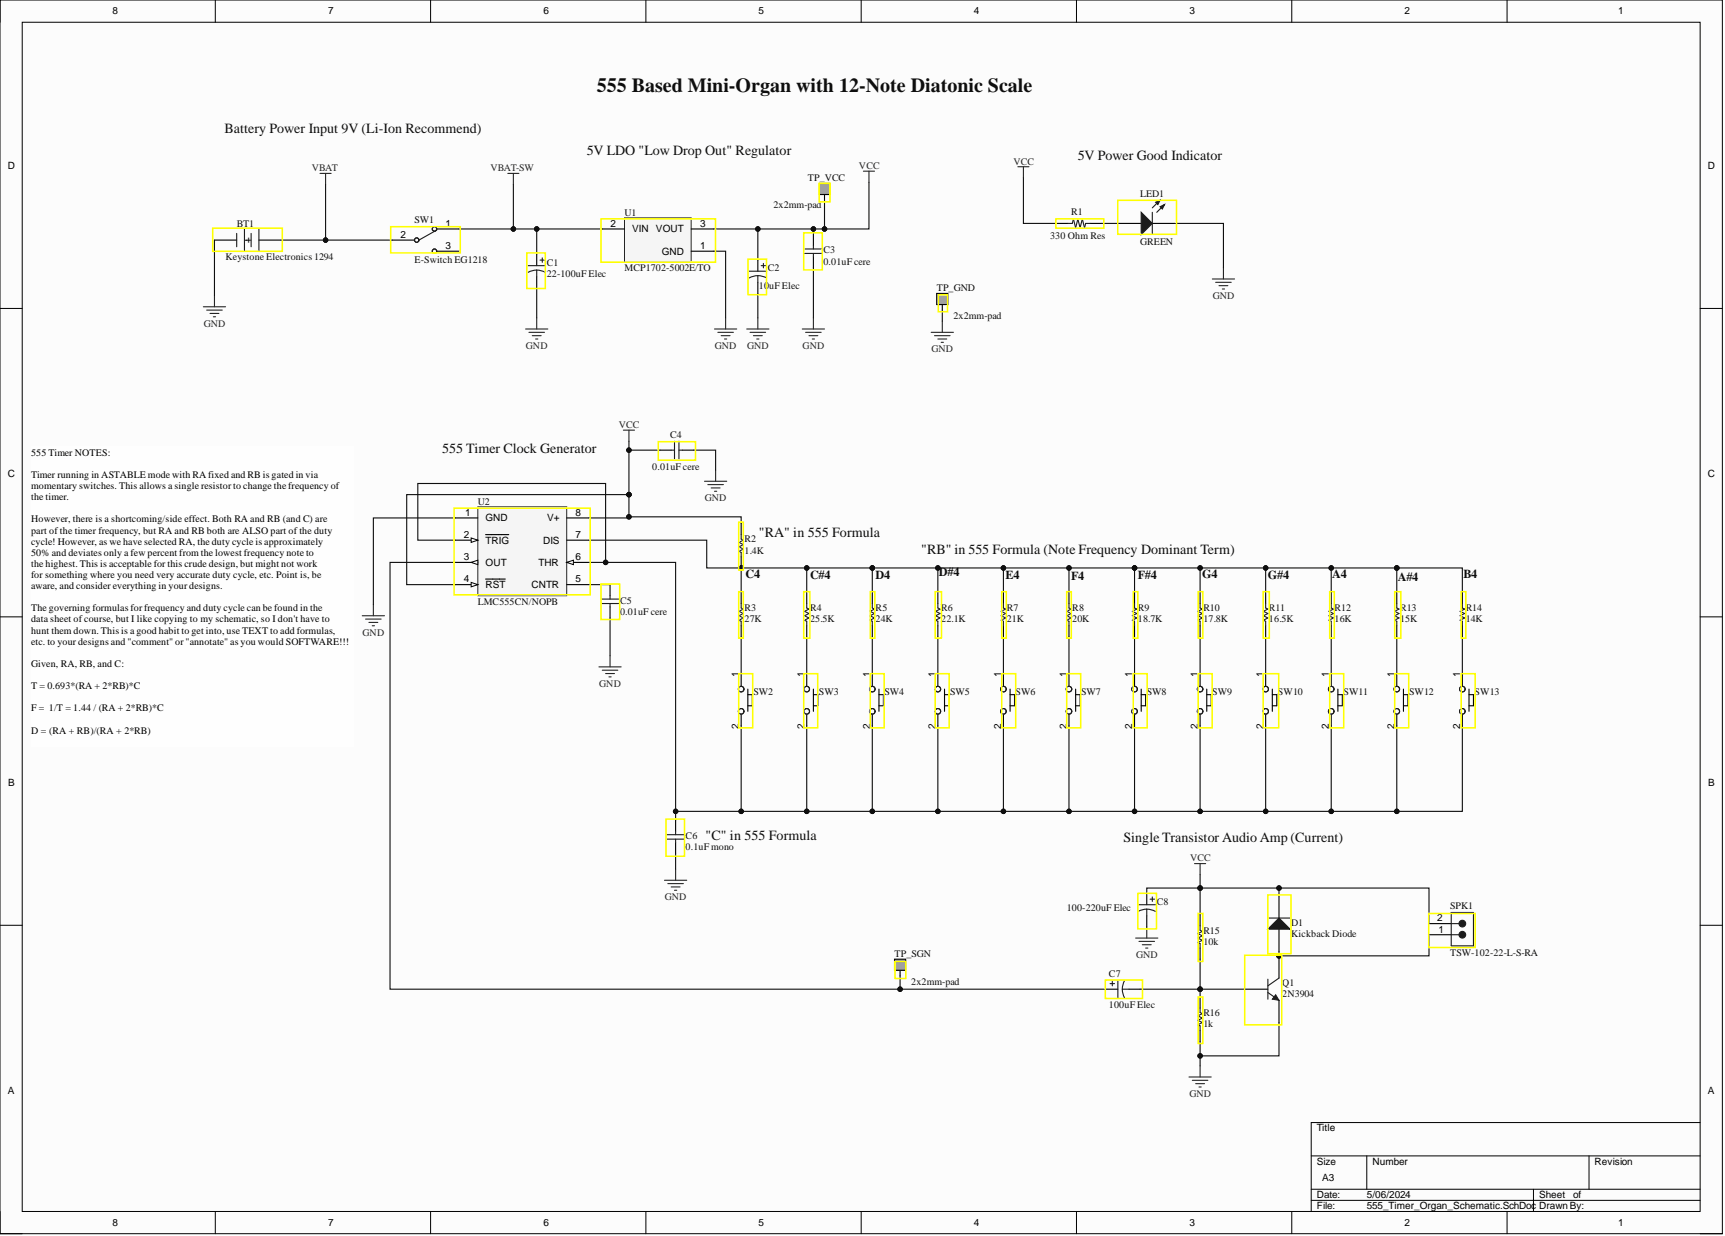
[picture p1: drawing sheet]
<svg xmlns="http://www.w3.org/2000/svg" width="393mm" height="282mm" viewBox="0 0 393 282" stroke-linecap="round" stroke-linejoin="round" font-family="sans-serif">
<path d="M0 0h392.7v281.3h-392.7z" fill-rule="evenodd" fill="#fcfcfc"/>
<path d="M0 0h392.7v281.3h-392.7z" fill="none" stroke="#000" stroke-width=".23"/>
<path d="M5.1 5.1h382.6v271.2h-382.6z" fill-rule="evenodd" fill="#fcfcfc"/>
<g fill="none" stroke="#000" stroke-width=".23">
<path d="M0 0v5.1M5.1 5.1h382.6v271.2h-382.6zM49.1 0v5.1M98.2 0v5.1M147.3 0v5.1M196.4 0v5.1M245.5 0v5.1M294.6 0v5.1M343.7 0v5.1M0 70.3h5.1M387.7 70.3h5M0 140.7h5.1"/>
<path d="M387.7 140.7h5M0 211h5.1M387.7 211h5M387.7 256h-88.7v20.3M0 276.3v5h5.1M49.1 276.3v5M98.2 276.3v5M147.3 276.3v5M196.4 276.3v5M245.5 276.3v5M294.6 276.3v5M299 263.6h88.7"/>
<path d="M299 271.2h88.7M299 273.7h88.7M311.7 263.6v7.6M343.7 276.3v5M349.7 271.2v5.1M362.3 263.6v7.6M387.7 281.3h5"/>
</g>
<g fill="none" stroke="#262626" stroke-width=".25">
<path d="M73 39.5h2.5M74.2 39.5v2.6M115.8 39.5h2.5M117.1 39.5v2.6M46.4 70h5M47.1 70.7h3.6M47.9 71.5h2M48.6 72.2h.6M48.9 67.4v2.6M119.9 75h5M120.6 75.8h3.6M121.4 76.6h2"/>
<path d="M122.1 77.3h.5M122.4 72.5v2.5"/>
</g>
<path d="M48.9 54.8h5.1M59 54.8h5.1M89.4 54.8h5.1M99.6 52.2h5M99.6 57.3h5" fill="none" stroke="#000" stroke-width=".25"/>
<g fill="none" stroke="#1c1c1c" stroke-width=".25">
<path d="M54 53.2v3.1M55.7 52.2v5.1M57.3 53.2v3.1M59 52.2v5.1M99.6 52.5l-4.1 2.3"/>
<circle cx="95" cy="54.8" r=".51"/>
<circle cx="99.1" cy="52.2" r=".51"/>
<circle cx="99.1" cy="57.3" r=".51"/>
</g>
<path d="M7.1 101.9h73.5v68.4h-73.5z" fill-rule="evenodd" fill="#fefefe"/>
<path d="M7.1 101.9h73.5v68.4h-73.5z" fill="none" stroke="#fefefe" stroke-width=".23"/>
<path d="M142.4 49.7h15.2v10.1h-15.2z" fill-rule="evenodd" fill="#f5f5f5"/>
<path d="M142.4 49.7h15.2v10.1h-15.2z" fill="none" stroke="#262626" stroke-width=".23"/>
<path d="M137.3 52.2h5.1M157.6 57.3h5.1M157.6 52.2h5.1M172.8 59.3v2.5M185.5 53.5v2.5M185.5 58.6v2.5M255.2 51h5M262.8 51h5M172.8 64.4v2.5" fill="none" stroke="#000" stroke-width=".25"/>
<g fill="none" stroke="#262626" stroke-width=".25">
<path d="M196.9 39h2.5M198.1 39v2.6M232.1 38h2.5M233.4 38v2.6M162.9 75h5.1M163.7 75.8h3.5M164.4 76.6h2.1M165.2 77.3h.5M165.5 72.5v2.5M170.3 75h5M171 75.8h3.6M171.8 76.6h2"/>
<path d="M172.6 77.3h.5M172.8 72.5v2.5M182.9 75h5.1M183.7 75.8h3.6M184.5 76.6h2M185.2 77.3h.5M185.5 72.5v2.5"/>
</g>
<path d="M183.5 56.8h4M183.5 57.8h4M185.5 56v.8M185.5 57.8v.8M170.8 61.8h4M172.8 62.9h.8l1.2 .5M172.8 62.9h-.8l-1.2 .5M172.8 62.9v1.5M173.6 60.6h1M174.1 60.1v1" fill="none" stroke="#1c1c1c" stroke-width=".25"/>
<path d="M260.2 48.4l2.6 2.6-2.6 2.5z" fill="#1c1c1c"/>
<path d="M260.2 48.4l2.6 2.6-2.6 2.5zM264.5 45.6l-1.7 1.8M265.5 46.6l-1.7 1.8" fill="none" stroke="#1c1c1c" stroke-width=".25"/>
<path d="M264.5 47.1l1-.5-.5 1.1z" fill="#1c1c1c"/>
<path d="M264.5 47.1l1-.5-.5 1.1z" fill="none" stroke="#1c1c1c" stroke-width=".25"/>
<path d="M263.5 46.1l1-.5-.5 1z" fill="#1c1c1c"/>
<path d="M243.5 51h1l.3-1.1 .5 2.1 .5-2.1 .5 2.1 .5-2.1 .5 2.1 .3-1h1M262.8 48.4v5.1M263.5 46.1l1-.5-.5 1z" fill="none" stroke="#1c1c1c" stroke-width=".25"/>
<path d="M241 51h2.5M248.6 51h2.5M214.9 68.2v2.5" fill="none" stroke="#000" stroke-width=".25"/>
<path d="M276.4 63.6h5.1M277.2 64.4h3.6M278 65.1h2M278.7 65.9h.5M279 61.1v2.5" fill="none" stroke="#262626" stroke-width=".25"/>
<path d="M213.6 66.9h2.5v2.6h-2.5z" fill-rule="evenodd" fill="#a0a0a0"/>
<path d="M188 43.1v2.5M213.6 66.9h2.5v2.6h-2.5z" fill="none" stroke="#000" stroke-width=".25"/>
<path d="M212.3 75.8h5.1M213.1 76.6h3.5M213.9 77.3h2M214.6 78.1h.5M214.9 73.3v2.5" fill="none" stroke="#262626" stroke-width=".25"/>
<path d="M186.7 41.8h2.6v2.6h-2.6z" fill-rule="evenodd" fill="#a0a0a0"/>
<path d="M186.7 41.8h2.6v2.6h-2.6z" fill="none" stroke="#000" stroke-width=".25"/>
<path d="M109 115.6h20.2v20.3h-20.2z" fill-rule="evenodd" fill="#f5f5f5"/>
<path d="M109 115.6h20.2v20.3h-20.2z" fill="none" stroke="#262626" stroke-width=".23"/>
<path d="M103.9 123.2h5.1" fill="none" stroke="#000" stroke-width=".25"/>
<path d="M107.4 122.7l1.6 .5-1.6 .5z" fill="#fbfbfb"/>
<path d="M107.4 122.7l1.6 .5-1.6 .5z" fill="none" stroke="#000" stroke-width=".23"/>
<path d="M103.9 128.3h5.1M110.7 121.9h5.3" fill="none" stroke="#000" stroke-width=".25"/>
<path d="M107.4 128.3l1.6-.6v1.1z" fill="#fbfbfb"/>
<path d="M107.4 128.3l1.6-.6v1.1z" fill="none" stroke="#000" stroke-width=".23"/>
<path d="M103.9 133.3h5.1" fill="none" stroke="#000" stroke-width=".25"/>
<path d="M107.4 132.8l1.6 .5-1.6 .5z" fill="#fbfbfb"/>
<path d="M107.4 132.8l1.6 .5-1.6 .5z" fill="none" stroke="#000" stroke-width=".23"/>
<path d="M110.7 132.1h4.5M129.2 133.3h5.1M129.2 128.3h5.1" fill="none" stroke="#000" stroke-width=".25"/>
<path d="M129.2 128.3l1.5-.6v1.1z" fill="#fbfbfb"/>
<path d="M129.2 128.3l1.5-.6v1.1z" fill="none" stroke="#000" stroke-width=".23"/>
<g fill="none" stroke="#000" stroke-width=".25">
<path d="M103.9 118.1h5.1M129.2 118.1h5.1M150.5 102.7h2.5M155.6 102.7h2.5M169 119.4v2.5M129.2 123.2h5.1M139.1 133.3v2.6M139.1 138.4v2.5M169 135.1v2.5M184 135.1v2.5M198.9 135.1v2.5M213.9 135.1v2.5"/>
<path d="M228.8 135.1v2.5M243.8 135.1v2.5M258.7 135.1v2.5M273.7 135.1v2.5M288.6 135.1v2.5M303.6 135.1v2.5M318.5 135.1v2.5M333.5 135.1v2.5M169 142.7v2.5M184 142.7v2.5M198.9 142.7v2.5M213.9 142.7v2.5"/>
<path d="M228.8 142.7v2.5M243.8 142.7v2.5M258.7 142.7v2.5M273.7 142.7v2.5M288.6 142.7v2.5M303.6 142.7v2.5M318.5 142.7v2.5M333.5 142.7v2.5M154.1 187.1v2.5M154.1 192.1v2.6M205.2 220v2.5"/>
</g>
<g fill="none" stroke="#262626" stroke-width=".25">
<path d="M142.1 98.1h2.6M143.4 98.1v2.5M160.6 109.8h5.1M161.4 110.5h3.6M162.2 111.3h2M162.9 112h.5M163.2 107.2v2.6M85.1 137.9v2.5M82.6 140.4h5.1M83.4 141.2h3.5M84.1 141.9h2.1M84.9 142.7h.5"/>
<path d="M136.6 152.1h5M137.3 152.8h3.6M138.1 153.6h2M138.9 154.4h.5M139.1 149.5v2.6M154.1 198.2v2.5M151.5 200.7h5.1M152.3 201.5h3.5M153 202.3h2.1M153.8 203h.5"/>
</g>
<g fill="none" stroke="#1c1c1c" stroke-width=".25">
<path d="M153 102.7h.8M153.8 100.6v4.1M154.8 100.6v4.1M154.8 102.7h.8M137.1 136.6h4M137.1 137.6h4M139.1 135.9v.7M139.1 137.6v.8M169 121.9v1l.5 .3-1 .5 1 .5-1 .5 1 .5-1 .5M169 137.6v1l.5 .3-1 .5 1 .5-1 .5 1 .5-1 .5 .5 .3v1M184 137.6v1l.5 .3-1 .5 1 .5-1 .5 1 .5-1 .5 .5 .3v1M198.9 137.6v1l.5 .3-1 .5 1 .5-1 .5 1 .5-1 .5 .5 .3v1"/>
<path d="M213.9 137.6v1l.5 .3-1.1 .5 1.1 .5-1.1 .5 1.1 .5-1.1 .5 .6 .3v1M228.8 137.6v1l.5 .3-1 .5 1 .5-1 .5 1 .5-1 .5 .5 .3v1M243.8 137.6v1l.5 .3-1.1 .5 1.1 .5-1.1 .5 1.1 .5-1.1 .5 .6 .3v1M258.7 137.6v1l.5 .3-1 .5 1 .5-1 .5 1 .5-1 .5 .5 .3v1M273.7 137.6v1l.5 .3-1.1 .5 1.1 .5-1.1 .5 1.1 .5-1.1 .5 .6 .3v1M288.6 137.6v1l.5 .3-1 .5 1 .5-1 .5 1 .5-1 .5 .5 .3v1M303.6 137.6v1l.5 .3-1.1 .5 1.1 .5-1.1 .5 1.1 .5-1.1 .5 .6 .3v1M318.5 137.6v1l.5 .3-1 .5 1 .5-1 .5 1 .5-1 .5 .5 .3v1M333.5 137.6v1l.5 .3-1.1 .5 1.1 .5-1.1 .5 1.1 .5-1.1 .5 .6 .3v1M152 190.4h4.1M152 191.4h4.1M154.1 189.6v.8"/>
<path d="M154.1 191.4v.7"/>
</g>
<path d="M204 218.7h2.5v2.6h-2.5z" fill-rule="evenodd" fill="#a0a0a0"/>
<g fill="none" stroke="#000" stroke-width=".25">
<path d="M122.4 58v2.6M122.4 63.1v2.6M169 153.9v2.5M170.5 157.2v5M170.5 158.4h1v2.6h-1M184 153.9v2.5M185.5 158.4h1v2.6h-1M185.5 157.2v5M198.9 153.9v2.5M200.4 158.4h1v2.6h-1M200.4 157.2v5M213.9 153.9v2.5"/>
<path d="M215.4 158.4h1v2.6h-1M215.4 157.2v5M228.8 153.9v2.5M230.3 158.4h1v2.6h-1M230.3 157.2v5M243.8 153.9v2.5M245.3 158.4h1v2.6h-1M245.3 157.2v5M258.7 153.9v2.5M260.2 158.4h1v2.6h-1M260.2 157.2v5M273.7 153.9v2.5"/>
<path d="M275.2 158.4h1v2.6h-1M275.2 157.2v5M288.6 153.9v2.5M290.1 158.4h1v2.6h-1M290.1 157.2v5M303.6 153.9v2.5M305.1 158.4h1v2.6h-1M305.1 157.2v5M318.5 153.9v2.5M320 158.4h1v2.6h-1M320 157.2v5M333.5 153.9v2.5"/>
<path d="M335 158.4h1v2.6h-1M335 157.2v5M169 163v2.5M184 163v2.5M198.9 163v2.5M213.9 163v2.5M228.8 163v2.5M243.8 163v2.5M258.7 163v2.5M273.7 163v2.5M288.6 163v2.5M303.6 163v2.5"/>
<path d="M318.5 163v2.5M333.5 163v2.5M204 218.7h2.5v2.6h-2.5zM261.5 203.8v2.5M261.5 208.9v2.5M273.7 208.6v2.5M273.7 216.2v2.5M325.9 210.6h5M325.9 213.2h5M273.7 227.4v2.5M273.7 235v2.5"/>
</g>
<g fill="none" stroke="#1c1c1c" stroke-width=".25">
<path d="M123.1 59.3h1.1M123.7 58.8v1M120.4 60.6h4M122.4 61.6l.8 .1 1.2 .4M122.4 61.6l-.8 .1-1.2 .4M122.4 61.6v1.5M259.5 206.3h4M261.5 207.3l.8 .1 1.2 .5M261.5 207.3l-.8 .1-1.2 .5M261.5 207.3v1.6M262.3 205.1h1M262.8 204.5v1.1"/>
<path d="M273.7 211.1v1.1l.5 .2-1.1 .5 1.1 .5-1.1 .5 1.1 .5-1.1 .5 .6 .3v1M330.9 208.1h5.1v7.6h-5.1zM330.9 210.6h1.8M273.7 229.9v1l.5 .3-1.1 .5 1.1 .5-1.1 .5 1.1 .5-1.1 .5 .6 .2v1.1"/>
<circle cx="169" cy="157.2" r=".63"/>
<circle cx="184" cy="157.2" r=".63"/>
<circle cx="184" cy="157.2" r=".64"/>
<circle cx="198.9" cy="157.2" r=".63"/>
<circle cx="198.9" cy="157.2" r=".64"/>
<circle cx="213.9" cy="157.2" r=".63"/>
<circle cx="213.9" cy="157.2" r=".64"/>
<circle cx="228.8" cy="157.2" r=".63"/>
<circle cx="228.8" cy="157.2" r=".64"/>
<circle cx="243.8" cy="157.2" r=".63"/>
<circle cx="243.8" cy="157.2" r=".64"/>
<circle cx="258.7" cy="157.2" r=".63"/>
<circle cx="258.7" cy="157.2" r=".64"/>
<circle cx="273.7" cy="157.2" r=".63"/>
<circle cx="273.7" cy="157.2" r=".64"/>
<circle cx="288.6" cy="157.2" r=".63"/>
<circle cx="288.6" cy="157.2" r=".64"/>
<circle cx="303.6" cy="157.2" r=".63"/>
<circle cx="303.6" cy="157.2" r=".64"/>
<circle cx="318.5" cy="157.2" r=".63"/>
<circle cx="318.5" cy="157.2" r=".64"/>
<circle cx="333.5" cy="157.2" r=".63"/>
<circle cx="333.5" cy="157.2" r=".64"/>
<circle cx="169" cy="162.2" r=".63"/>
<circle cx="184" cy="162.2" r=".63"/>
<circle cx="184" cy="162.2" r=".64"/>
<circle cx="198.9" cy="162.2" r=".63"/>
<circle cx="198.9" cy="162.2" r=".64"/>
<circle cx="213.9" cy="162.2" r=".63"/>
<circle cx="213.9" cy="162.2" r=".64"/>
<circle cx="228.8" cy="162.2" r=".63"/>
<circle cx="228.8" cy="162.2" r=".64"/>
<circle cx="243.8" cy="162.2" r=".63"/>
<circle cx="243.8" cy="162.2" r=".64"/>
<circle cx="258.7" cy="162.2" r=".63"/>
<circle cx="258.7" cy="162.2" r=".64"/>
<circle cx="273.7" cy="162.2" r=".63"/>
<circle cx="273.7" cy="162.2" r=".64"/>
<circle cx="288.6" cy="162.2" r=".63"/>
<circle cx="288.6" cy="162.2" r=".64"/>
<circle cx="303.6" cy="162.2" r=".63"/>
<circle cx="303.6" cy="162.2" r=".64"/>
<circle cx="318.5" cy="162.2" r=".63"/>
<circle cx="318.5" cy="162.2" r=".64"/>
<circle cx="333.5" cy="162.2" r=".63"/>
<circle cx="333.5" cy="162.2" r=".64"/>
</g>
<path d="M272.4 196.9h2.5M273.7 196.9v2.6M259 213.9h5M259.7 214.7h3.6M260.5 215.4h2M261.2 216.2h.5M261.5 211.4v2.5M271.1 245.6h5.1M271.9 246.4h3.5M272.6 247.1h2.1M273.4 247.9h.5M273.7 243.1v2.5" fill="none" stroke="#262626" stroke-width=".25"/>
<circle cx="333.5" cy="210.6" r=".76" fill="#1c1c1c"/>
<g fill="none" stroke="#1c1c1c" stroke-width=".25">
<path d="M330.9 213.2h1.8"/>
<circle cx="333.5" cy="210.6" r=".76"/>
</g>
<circle cx="333.5" cy="213.2" r=".76" fill="#1c1c1c"/>
<g fill="none" stroke="#1c1c1c" stroke-width=".25">
<path d="M253.1 224.3h1M253.6 223.8v1M254.9 223.6v4M255.9 225.6l.1 .8 .4 1.2M255.9 225.6h1.5M256.4 223.6l-.4 1.2-.1 .8M289.1 226.3l2.5 1.8M289.1 223.3v4.6M291.6 223.1l-2.5 1.7"/>
<circle cx="333.5" cy="213.2" r=".76"/>
</g>
<path d="M252.4 225.6h2.5M257.4 225.6h2.6M284 225.6h5.1M291.6 228.1v5.1" fill="none" stroke="#000" stroke-width=".25"/>
<path d="M290.9 226.9l.7 1.2-1.5-.2z" fill="#1c1c1c"/>
<path d="M290.9 226.9l.7 1.2-1.5-.2z" fill="none" stroke="#1c1c1c" stroke-width=".23"/>
<path d="M291.6 204.3v5.1M291.6 211.9v5.1" fill="none" stroke="#000" stroke-width=".25"/>
<path d="M291.6 209.4l2.6 2.5h-5.1z" fill="#1c1c1c"/>
<path d="M289.1 209.4h5.1M291.6 209.4l2.6 2.5h-5.1z" fill="none" stroke="#1c1c1c" stroke-width=".25"/>
<path d="M48.9 54.8v12.6M117.1 42.1v10.1h-12.5" fill="none" stroke="#0e0e0e" stroke-width=".25"/>
<circle cx="117.1" cy="52.2" r=".51" fill="#0e0e0e"/>
<circle cx="117.1" cy="52.2" r=".51" fill="none" stroke="#0e0e0e" stroke-width=".23"/>
<path d="M74.2 42.1v12.7h-10.1" fill="none" stroke="#0e0e0e" stroke-width=".25"/>
<circle cx="74.2" cy="54.8" r=".51" fill="#0e0e0e"/>
<circle cx="74.2" cy="54.8" r=".51" fill="none" stroke="#0e0e0e" stroke-width=".23"/>
<path d="M74.2 54.8h15.2" fill="none" stroke="#0e0e0e" stroke-width=".25"/>
<circle cx="74.2" cy="54.8" r=".51" fill="#0e0e0e"/>
<circle cx="74.2" cy="54.8" r=".51" fill="none" stroke="#0e0e0e" stroke-width=".23"/>
<path d="M162.7 57.3h2.8v15.2M162.7 52.2h10.1v7.1M172.8 66.9v5.6" fill="none" stroke="#0e0e0e" stroke-width=".25"/>
<circle cx="172.8" cy="52.2" r=".51" fill="#0e0e0e"/>
<circle cx="172.8" cy="52.2" r=".51" fill="none" stroke="#0e0e0e" stroke-width=".23"/>
<path d="M185.5 52.2v1.3M185.5 61.1v11.4" fill="none" stroke="#0e0e0e" stroke-width=".25"/>
<circle cx="185.5" cy="52.2" r=".51" fill="#0e0e0e"/>
<circle cx="185.5" cy="52.2" r=".51" fill="none" stroke="#0e0e0e" stroke-width=".23"/>
<path d="M117.1 52.2h20.2M233.4 40.6v10.4h7.6M251.1 51h4.1M267.8 51h11.2v10.1" fill="none" stroke="#0e0e0e" stroke-width=".25"/>
<circle cx="117.1" cy="52.2" r=".51" fill="#0e0e0e"/>
<circle cx="117.1" cy="52.2" r=".51" fill="none" stroke="#0e0e0e" stroke-width=".23"/>
<circle cx="122.4" cy="52.2" r=".51" fill="#0e0e0e"/>
<circle cx="122.4" cy="52.2" r=".51" fill="none" stroke="#0e0e0e" stroke-width=".23"/>
<path d="M198.1 41.6v10.6h-25.3M214.9 70.7v2.6" fill="none" stroke="#0e0e0e" stroke-width=".25"/>
<circle cx="172.8" cy="52.2" r=".51" fill="#0e0e0e"/>
<circle cx="172.8" cy="52.2" r=".51" fill="none" stroke="#0e0e0e" stroke-width=".23"/>
<circle cx="185.5" cy="52.2" r=".51" fill="#0e0e0e"/>
<circle cx="185.5" cy="52.2" r=".51" fill="none" stroke="#0e0e0e" stroke-width=".23"/>
<circle cx="188" cy="52.2" r=".51" fill="#0e0e0e"/>
<circle cx="188" cy="52.2" r=".51" fill="none" stroke="#0e0e0e" stroke-width=".23"/>
<path d="M188 45.6v6.6" fill="none" stroke="#0e0e0e" stroke-width=".25"/>
<circle cx="188" cy="52.2" r=".51" fill="#0e0e0e"/>
<circle cx="188" cy="52.2" r=".51" fill="none" stroke="#0e0e0e" stroke-width=".23"/>
<path d="M103.9 118.1h-18.8v19.8M143.4 112.8h-50.7v20.5h11.2M158.1 102.7h5.1v4.5" fill="none" stroke="#0e0e0e" stroke-width=".25"/>
<circle cx="143.4" cy="112.8" r=".51" fill="#0e0e0e"/>
<circle cx="143.4" cy="112.8" r=".51" fill="none" stroke="#0e0e0e" stroke-width=".23"/>
<path d="M143.4 100.6v2.1M134.3 133.3h4.8M139.1 140.9v8.6" fill="none" stroke="#0e0e0e" stroke-width=".25"/>
<circle cx="143.4" cy="102.7" r=".51" fill="#0e0e0e"/>
<circle cx="143.4" cy="102.7" r=".51" fill="none" stroke="#0e0e0e" stroke-width=".23"/>
<path d="M103.9 123.2h-8.6v-12.9h42.8v18h-3.8" fill="none" stroke="#0e0e0e" stroke-width=".25"/>
<circle cx="138.1" cy="128.3" r=".51" fill="#0e0e0e"/>
<circle cx="138.1" cy="128.3" r=".51" fill="none" stroke="#0e0e0e" stroke-width=".23"/>
<path d="M143.4 112.8v5.1" fill="none" stroke="#0e0e0e" stroke-width=".25"/>
<circle cx="143.4" cy="117.9" r=".51" fill="#0e0e0e"/>
<circle cx="143.4" cy="117.9" r=".51" fill="none" stroke="#0e0e0e" stroke-width=".23"/>
<circle cx="143.4" cy="112.8" r=".51" fill="#0e0e0e"/>
<circle cx="143.4" cy="112.8" r=".51" fill="none" stroke="#0e0e0e" stroke-width=".23"/>
<path d="M134.3 118.1h9.1v-.2h25.6v1.5" fill="none" stroke="#0e0e0e" stroke-width=".25"/>
<circle cx="143.4" cy="117.9" r=".51" fill="#0e0e0e"/>
<circle cx="143.4" cy="117.9" r=".51" fill="none" stroke="#0e0e0e" stroke-width=".23"/>
<path d="M150.5 102.7h-7.1v10.1" fill="none" stroke="#0e0e0e" stroke-width=".25"/>
<circle cx="143.4" cy="112.8" r=".51" fill="#0e0e0e"/>
<circle cx="143.4" cy="112.8" r=".51" fill="none" stroke="#0e0e0e" stroke-width=".23"/>
<circle cx="143.4" cy="102.7" r=".51" fill="#0e0e0e"/>
<circle cx="143.4" cy="102.7" r=".51" fill="none" stroke="#0e0e0e" stroke-width=".23"/>
<path d="M138.1 128.3h16v58.8" fill="none" stroke="#0e0e0e" stroke-width=".25"/>
<circle cx="154.1" cy="185" r=".51" fill="#0e0e0e"/>
<circle cx="154.1" cy="185" r=".51" fill="none" stroke="#0e0e0e" stroke-width=".23"/>
<circle cx="138.1" cy="128.3" r=".51" fill="#0e0e0e"/>
<circle cx="138.1" cy="128.3" r=".51" fill="none" stroke="#0e0e0e" stroke-width=".23"/>
<path d="M134.3 123.2h26.9v6.3h7.8v5.6M184 165.5v19.5h-15" fill="none" stroke="#0e0e0e" stroke-width=".25"/>
<circle cx="184" cy="185" r=".51" fill="#0e0e0e"/>
<circle cx="184" cy="185" r=".51" fill="none" stroke="#0e0e0e" stroke-width=".23"/>
<circle cx="169" cy="185" r=".51" fill="#0e0e0e"/>
<circle cx="169" cy="185" r=".51" fill="none" stroke="#0e0e0e" stroke-width=".23"/>
<path d="M198.9 165.5v19.5h-14.9" fill="none" stroke="#0e0e0e" stroke-width=".25"/>
<circle cx="198.9" cy="185" r=".51" fill="#0e0e0e"/>
<circle cx="198.9" cy="185" r=".51" fill="none" stroke="#0e0e0e" stroke-width=".23"/>
<circle cx="184" cy="185" r=".51" fill="#0e0e0e"/>
<circle cx="184" cy="185" r=".51" fill="none" stroke="#0e0e0e" stroke-width=".23"/>
<path d="M213.9 165.5v19.5h-15" fill="none" stroke="#0e0e0e" stroke-width=".25"/>
<circle cx="213.9" cy="185" r=".51" fill="#0e0e0e"/>
<circle cx="213.9" cy="185" r=".51" fill="none" stroke="#0e0e0e" stroke-width=".23"/>
<circle cx="198.9" cy="185" r=".51" fill="#0e0e0e"/>
<circle cx="198.9" cy="185" r=".51" fill="none" stroke="#0e0e0e" stroke-width=".23"/>
<path d="M228.8 165.5v19.5h-14.9" fill="none" stroke="#0e0e0e" stroke-width=".25"/>
<circle cx="228.8" cy="185" r=".51" fill="#0e0e0e"/>
<circle cx="228.8" cy="185" r=".51" fill="none" stroke="#0e0e0e" stroke-width=".23"/>
<circle cx="213.9" cy="185" r=".51" fill="#0e0e0e"/>
<circle cx="213.9" cy="185" r=".51" fill="none" stroke="#0e0e0e" stroke-width=".23"/>
<path d="M243.8 165.5v19.5h-15" fill="none" stroke="#0e0e0e" stroke-width=".25"/>
<circle cx="243.8" cy="185" r=".51" fill="#0e0e0e"/>
<circle cx="243.8" cy="185" r=".51" fill="none" stroke="#0e0e0e" stroke-width=".23"/>
<circle cx="228.8" cy="185" r=".51" fill="#0e0e0e"/>
<circle cx="228.8" cy="185" r=".51" fill="none" stroke="#0e0e0e" stroke-width=".23"/>
<path d="M258.7 165.5v19.5h-14.9" fill="none" stroke="#0e0e0e" stroke-width=".25"/>
<circle cx="258.7" cy="185" r=".51" fill="#0e0e0e"/>
<circle cx="258.7" cy="185" r=".51" fill="none" stroke="#0e0e0e" stroke-width=".23"/>
<circle cx="243.8" cy="185" r=".51" fill="#0e0e0e"/>
<circle cx="243.8" cy="185" r=".51" fill="none" stroke="#0e0e0e" stroke-width=".23"/>
<path d="M273.7 165.5v19.5h-15" fill="none" stroke="#0e0e0e" stroke-width=".25"/>
<circle cx="273.7" cy="185" r=".51" fill="#0e0e0e"/>
<circle cx="273.7" cy="185" r=".51" fill="none" stroke="#0e0e0e" stroke-width=".23"/>
<circle cx="258.7" cy="185" r=".51" fill="#0e0e0e"/>
<circle cx="258.7" cy="185" r=".51" fill="none" stroke="#0e0e0e" stroke-width=".23"/>
<path d="M288.6 165.5v19.5h-14.9" fill="none" stroke="#0e0e0e" stroke-width=".25"/>
<circle cx="288.6" cy="185" r=".51" fill="#0e0e0e"/>
<circle cx="288.6" cy="185" r=".51" fill="none" stroke="#0e0e0e" stroke-width=".23"/>
<circle cx="273.7" cy="185" r=".51" fill="#0e0e0e"/>
<circle cx="273.7" cy="185" r=".51" fill="none" stroke="#0e0e0e" stroke-width=".23"/>
<path d="M303.6 165.5v19.5h-15" fill="none" stroke="#0e0e0e" stroke-width=".25"/>
<circle cx="303.6" cy="185" r=".51" fill="#0e0e0e"/>
<circle cx="303.6" cy="185" r=".51" fill="none" stroke="#0e0e0e" stroke-width=".23"/>
<circle cx="288.6" cy="185" r=".51" fill="#0e0e0e"/>
<circle cx="288.6" cy="185" r=".51" fill="none" stroke="#0e0e0e" stroke-width=".23"/>
<path d="M318.5 165.5v19.5h-14.9" fill="none" stroke="#0e0e0e" stroke-width=".25"/>
<circle cx="318.5" cy="185" r=".51" fill="#0e0e0e"/>
<circle cx="318.5" cy="185" r=".51" fill="none" stroke="#0e0e0e" stroke-width=".23"/>
<circle cx="303.6" cy="185" r=".51" fill="#0e0e0e"/>
<circle cx="303.6" cy="185" r=".51" fill="none" stroke="#0e0e0e" stroke-width=".23"/>
<path d="M333.5 165.5v19.5h-15" fill="none" stroke="#0e0e0e" stroke-width=".25"/>
<circle cx="318.5" cy="185" r=".51" fill="#0e0e0e"/>
<circle cx="318.5" cy="185" r=".51" fill="none" stroke="#0e0e0e" stroke-width=".23"/>
<path d="M318.5 129.5v5.6" fill="none" stroke="#0e0e0e" stroke-width=".25"/>
<circle cx="318.5" cy="129.5" r=".51" fill="#0e0e0e"/>
<circle cx="318.5" cy="129.5" r=".51" fill="none" stroke="#0e0e0e" stroke-width=".23"/>
<path d="M318.5 129.5h15v5.6" fill="none" stroke="#0e0e0e" stroke-width=".25"/>
<circle cx="318.5" cy="129.5" r=".51" fill="#0e0e0e"/>
<circle cx="318.5" cy="129.5" r=".51" fill="none" stroke="#0e0e0e" stroke-width=".23"/>
<path d="M288.6 129.5h15" fill="none" stroke="#0e0e0e" stroke-width=".25"/>
<circle cx="288.6" cy="129.5" r=".51" fill="#0e0e0e"/>
<circle cx="288.6" cy="129.5" r=".51" fill="none" stroke="#0e0e0e" stroke-width=".23"/>
<circle cx="303.6" cy="129.5" r=".51" fill="#0e0e0e"/>
<circle cx="303.6" cy="129.5" r=".51" fill="none" stroke="#0e0e0e" stroke-width=".23"/>
<path d="M273.7 129.5v5.6" fill="none" stroke="#0e0e0e" stroke-width=".25"/>
<circle cx="273.7" cy="129.5" r=".51" fill="#0e0e0e"/>
<circle cx="273.7" cy="129.5" r=".51" fill="none" stroke="#0e0e0e" stroke-width=".23"/>
<path d="M258.7 129.5v5.6" fill="none" stroke="#0e0e0e" stroke-width=".25"/>
<circle cx="258.7" cy="129.5" r=".51" fill="#0e0e0e"/>
<circle cx="258.7" cy="129.5" r=".51" fill="none" stroke="#0e0e0e" stroke-width=".23"/>
<path d="M228.8 129.5h15" fill="none" stroke="#0e0e0e" stroke-width=".25"/>
<circle cx="228.8" cy="129.5" r=".51" fill="#0e0e0e"/>
<circle cx="228.8" cy="129.5" r=".51" fill="none" stroke="#0e0e0e" stroke-width=".23"/>
<circle cx="243.8" cy="129.5" r=".51" fill="#0e0e0e"/>
<circle cx="243.8" cy="129.5" r=".51" fill="none" stroke="#0e0e0e" stroke-width=".23"/>
<path d="M213.9 129.5v5.6" fill="none" stroke="#0e0e0e" stroke-width=".25"/>
<circle cx="213.9" cy="129.5" r=".51" fill="#0e0e0e"/>
<circle cx="213.9" cy="129.5" r=".51" fill="none" stroke="#0e0e0e" stroke-width=".23"/>
<path d="M198.9 129.5v5.6" fill="none" stroke="#0e0e0e" stroke-width=".25"/>
<circle cx="198.9" cy="129.5" r=".51" fill="#0e0e0e"/>
<circle cx="198.9" cy="129.5" r=".51" fill="none" stroke="#0e0e0e" stroke-width=".23"/>
<path d="M184 129.5h14.9" fill="none" stroke="#0e0e0e" stroke-width=".25"/>
<circle cx="184" cy="129.5" r=".51" fill="#0e0e0e"/>
<circle cx="184" cy="129.5" r=".51" fill="none" stroke="#0e0e0e" stroke-width=".23"/>
<circle cx="198.9" cy="129.5" r=".51" fill="#0e0e0e"/>
<circle cx="198.9" cy="129.5" r=".51" fill="none" stroke="#0e0e0e" stroke-width=".23"/>
<path d="M205.2 222.5v3.1" fill="none" stroke="#0e0e0e" stroke-width=".25"/>
<circle cx="205.2" cy="225.6" r=".51" fill="#0e0e0e"/>
<circle cx="205.2" cy="225.6" r=".51" fill="none" stroke="#0e0e0e" stroke-width=".23"/>
<path d="M169 129.5h15v5.6" fill="none" stroke="#0e0e0e" stroke-width=".25"/>
<circle cx="184" cy="129.5" r=".51" fill="#0e0e0e"/>
<circle cx="184" cy="129.5" r=".51" fill="none" stroke="#0e0e0e" stroke-width=".23"/>
<path d="M198.9 129.5h29.9v5.6" fill="none" stroke="#0e0e0e" stroke-width=".25"/>
<circle cx="198.9" cy="129.5" r=".51" fill="#0e0e0e"/>
<circle cx="198.9" cy="129.5" r=".51" fill="none" stroke="#0e0e0e" stroke-width=".23"/>
<circle cx="213.9" cy="129.5" r=".51" fill="#0e0e0e"/>
<circle cx="213.9" cy="129.5" r=".51" fill="none" stroke="#0e0e0e" stroke-width=".23"/>
<circle cx="228.8" cy="129.5" r=".51" fill="#0e0e0e"/>
<circle cx="228.8" cy="129.5" r=".51" fill="none" stroke="#0e0e0e" stroke-width=".23"/>
<path d="M258.7 129.5h-14.9v5.6" fill="none" stroke="#0e0e0e" stroke-width=".25"/>
<circle cx="243.8" cy="129.5" r=".51" fill="#0e0e0e"/>
<circle cx="243.8" cy="129.5" r=".51" fill="none" stroke="#0e0e0e" stroke-width=".23"/>
<circle cx="258.7" cy="129.5" r=".51" fill="#0e0e0e"/>
<circle cx="258.7" cy="129.5" r=".51" fill="none" stroke="#0e0e0e" stroke-width=".23"/>
<path d="M258.7 129.5h29.9v5.6" fill="none" stroke="#0e0e0e" stroke-width=".25"/>
<circle cx="258.7" cy="129.5" r=".51" fill="#0e0e0e"/>
<circle cx="258.7" cy="129.5" r=".51" fill="none" stroke="#0e0e0e" stroke-width=".23"/>
<circle cx="273.7" cy="129.5" r=".51" fill="#0e0e0e"/>
<circle cx="273.7" cy="129.5" r=".51" fill="none" stroke="#0e0e0e" stroke-width=".23"/>
<circle cx="288.6" cy="129.5" r=".51" fill="#0e0e0e"/>
<circle cx="288.6" cy="129.5" r=".51" fill="none" stroke="#0e0e0e" stroke-width=".23"/>
<path d="M318.5 129.5h-14.9v5.6" fill="none" stroke="#0e0e0e" stroke-width=".25"/>
<circle cx="303.6" cy="129.5" r=".51" fill="#0e0e0e"/>
<circle cx="303.6" cy="129.5" r=".51" fill="none" stroke="#0e0e0e" stroke-width=".23"/>
<circle cx="318.5" cy="129.5" r=".51" fill="#0e0e0e"/>
<circle cx="318.5" cy="129.5" r=".51" fill="none" stroke="#0e0e0e" stroke-width=".23"/>
<path d="M169 145.2v8.7M169 165.5v19.5h-14.9" fill="none" stroke="#0e0e0e" stroke-width=".25"/>
<circle cx="154.1" cy="185" r=".51" fill="#0e0e0e"/>
<circle cx="154.1" cy="185" r=".51" fill="none" stroke="#0e0e0e" stroke-width=".23"/>
<circle cx="169" cy="185" r=".51" fill="#0e0e0e"/>
<circle cx="169" cy="185" r=".51" fill="none" stroke="#0e0e0e" stroke-width=".23"/>
<path d="M122.4 52.2v5.8M184 145.2v8.7M198.9 145.2v8.7M213.9 145.2v8.7M228.8 145.2v8.7M243.8 145.2v8.7M258.7 145.2v8.7M273.7 145.2v8.7M288.6 145.2v8.7M303.6 145.2v8.7M318.5 145.2v8.7M333.5 145.2v8.7" fill="none" stroke="#0e0e0e" stroke-width=".25"/>
<circle cx="122.4" cy="52.2" r=".51" fill="#0e0e0e"/>
<circle cx="122.4" cy="52.2" r=".51" fill="none" stroke="#0e0e0e" stroke-width=".23"/>
<path d="M122.4 65.7v6.8M103.9 128.3h-15v97.3h163.5" fill="none" stroke="#0e0e0e" stroke-width=".25"/>
<circle cx="205.2" cy="225.6" r=".51" fill="#0e0e0e"/>
<circle cx="205.2" cy="225.6" r=".51" fill="none" stroke="#0e0e0e" stroke-width=".23"/>
<path d="M273.7 237.5v5.6" fill="none" stroke="#0e0e0e" stroke-width=".25"/>
<circle cx="273.7" cy="240.8" r=".51" fill="#0e0e0e"/>
<circle cx="273.7" cy="240.8" r=".51" fill="none" stroke="#0e0e0e" stroke-width=".23"/>
<path d="M273.7 218.7v6.9" fill="none" stroke="#0e0e0e" stroke-width=".25"/>
<circle cx="273.7" cy="225.6" r=".51" fill="#0e0e0e"/>
<circle cx="273.7" cy="225.6" r=".51" fill="none" stroke="#0e0e0e" stroke-width=".23"/>
<path d="M261.5 203.8v-1.3h12.2v6.1" fill="none" stroke="#0e0e0e" stroke-width=".25"/>
<circle cx="273.7" cy="202.5" r=".51" fill="#0e0e0e"/>
<circle cx="273.7" cy="202.5" r=".51" fill="none" stroke="#0e0e0e" stroke-width=".23"/>
<path d="M273.7 199.5v3" fill="none" stroke="#0e0e0e" stroke-width=".25"/>
<circle cx="273.7" cy="202.5" r=".51" fill="#0e0e0e"/>
<circle cx="273.7" cy="202.5" r=".51" fill="none" stroke="#0e0e0e" stroke-width=".23"/>
<path d="M273.7 225.6h10.3" fill="none" stroke="#0e0e0e" stroke-width=".25"/>
<circle cx="273.7" cy="225.6" r=".51" fill="#0e0e0e"/>
<circle cx="273.7" cy="225.6" r=".51" fill="none" stroke="#0e0e0e" stroke-width=".23"/>
<path d="M291.6 233.2v7.6h-17.9" fill="none" stroke="#0e0e0e" stroke-width=".25"/>
<circle cx="273.7" cy="240.8" r=".51" fill="#0e0e0e"/>
<circle cx="273.7" cy="240.8" r=".51" fill="none" stroke="#0e0e0e" stroke-width=".23"/>
<path d="M273.7 202.5h17.9v1.8" fill="none" stroke="#0e0e0e" stroke-width=".25"/>
<circle cx="291.6" cy="202.5" r=".51" fill="#0e0e0e"/>
<circle cx="291.6" cy="202.5" r=".51" fill="none" stroke="#0e0e0e" stroke-width=".23"/>
<circle cx="273.7" cy="202.5" r=".51" fill="#0e0e0e"/>
<circle cx="273.7" cy="202.5" r=".51" fill="none" stroke="#0e0e0e" stroke-width=".23"/>
<path d="M291.6 202.5h34.3v8.1" fill="none" stroke="#0e0e0e" stroke-width=".25"/>
<circle cx="291.6" cy="202.5" r=".51" fill="#0e0e0e"/>
<circle cx="291.6" cy="202.5" r=".51" fill="none" stroke="#0e0e0e" stroke-width=".23"/>
<path d="M154.1 194.7v3.5M325.9 213.2v4.8h-34.3v-1M260 225.6h13.7v1.8" fill="none" stroke="#0e0e0e" stroke-width=".25"/>
<circle cx="273.7" cy="225.6" r=".51" fill="#0e0e0e"/>
<circle cx="273.7" cy="225.6" r=".51" fill="none" stroke="#0e0e0e" stroke-width=".23"/>
<g fill="none" stroke="#ff0" stroke-width=".35">
<path d="M48.5 52h15.9v5.3h-15.9zM89.1 51.7h15.9v6h-15.9zM120.1 57.7h4.3v8.1h-4.3zM137.1 49.9h26.1v9.9h-26.1zM170.6 59.1h4.2v8.1h-4.2zM183.3 53.1h4.2v8.5h-4.2zM186.8 41.8h2.5v4.2h-2.5zM240.8 49.9h10.9v2.1h-10.9zM254.9 45.7h13.4v7.7h-13.4zM214 67.2h2.1v3.9h-2.1zM103.5 115.9h31.1v19.7h-31.1zM150.1 100.7h8.5v4.3h-8.5z"/>
<path d="M168.5 119.1h1v10.9h-1zM137.1 133.2h4.2v8.1h-4.2zM168.5 134.9h1v10.6h-1zM183.3 134.9h1.4v10.6h-1.4zM198.4 134.9h1.1v10.6h-1.1zM213.3 134.9h1.4v10.6h-1.4zM228.4 134.9h1.1v10.6h-1.1zM243.2 134.9h1.1v10.6h-1.1zM258.4 134.9h1.1v10.6h-1.1zM273.2 134.9h1.1v10.6h-1.1zM288 134.9h1.5v10.6h-1.5zM303.2 134.9h1.1v10.6h-1.1z"/>
<path d="M318 134.9h1.4v10.6h-1.4zM333.2 134.9h1.1v10.6h-1.1zM168.5 153.6h3.1v12.4h-3.1zM183.3 153.6h3.1v12.4h-3.1zM198.4 153.6h3.2v12.4h-3.2zM213.3 153.6h3.1v12.4h-3.1zM228.4 153.6h3.2v12.4h-3.2zM243.2 153.6h3.2v12.4h-3.2zM258.4 153.6h3.2v12.4h-3.2zM273.2 153.6h3.2v12.4h-3.2zM288 153.6h3.6v12.4h-3.6zM303.2 153.6h3.2v12.4h-3.2z"/>
<path d="M318 153.6h3.2v12.4h-3.2zM333.2 153.6h3.2v12.4h-3.2zM151.9 186.8h4.2v8.5h-4.2zM204.1 219.3h2.5v3.8h-2.5zM259.5 203.7h4.2v8.1h-4.2zM273.2 208.3h1.1v11h-1.1zM283.8 217.8h8.5v15.9h-8.5zM289.1 204.1h5.3v13.4h-5.3zM325.8 208.3h10.6v7.8h-10.6zM252.1 223.5h8.4v4.2h-8.4zM273.2 227.4h1.1v10.5h-1.1z"/>
</g>
<text font-size="6" fill="#0e0e0e" x="291.4" y="221.8">PIQ10C</text>
<text font-size="4.6" fill="#0e0e0e" x="136.1" y="21">555 Based Mini-Organ with 12-Note Diatonic Scale</text>
<text font-size="3.5" fill="#0e0e0e" x="168.6" y="129.1">PIR201</text>
<g font-size="3.2" fill="#0e0e0e">
<text x="51.2" y="30.3">Battery Power Input 9V (Li-Ion Recommend)</text>
<text x="133.8" y="35.3">5V LDO &quot;Low Drop Out&quot; Regulator</text>
<text x="245.8" y="36.6">5V Power Good Indicator</text>
<text x="100.8" y="103.2">555 Timer Clock Generator</text>
<text x="173.1" y="122.5">&quot;RA&quot; in 555 Formula</text>
<text x="210.1" y="126.3">&quot;RB&quot; in 555 Formula (Note Frequency Dominant Term)</text>
<text x="160.9" y="191.5">&quot;C&quot; in 555 Formula</text>
<text x="256.2" y="192">Single Transistor Audio Amp (Current)</text>
</g>
<g font-size="2.8" fill="#0e0e0e">
<text x="170" y="131.7">C4</text>
<text x="184.7" y="132">C#4</text>
<text x="199.7" y="132">D4</text>
<text x="214.1" y="131.5">D#4</text>
<text x="229.3" y="132">E4</text>
<text x="259.5" y="132">F#4</text>
<text x="274.2" y="131.7">G4</text>
<text x="289.1" y="132">G#4</text>
<text x="303.8" y="131.7">A4</text>
<text x="333.7" y="131.7">B4</text>
<text x="244.3" y="132.2">F4</text>
<text x="318.8" y="132.5">A#4</text>
</g>
<g font-size="2.3">
<text x="25.7" y="3.3">8</text>
<text x="74.8" y="3.3">7</text>
<text x="123.9" y="3.3">6</text>
<text x="173" y="3.3">5</text>
<text x="222" y="3.3">4</text>
<text x="271.2" y="3.3">3</text>
<text x="320.3" y="3.3">2</text>
<text x="369" y="3.3">1</text>
<text x="1.8" y="38.5">D</text>
<text x="389.5" y="38.5">D</text>
<text x="101.6" y="51.7">1</text>
<text x="139.2" y="51.7">2</text>
<text x="144.2" y="53">VIN</text>
<text x="149.6" y="53">VOUT</text>
<text x="159.6" y="51.7">3</text>
<text x="55.7" y="55.5">-+</text>
<text x="91.3" y="54.2">2</text>
<text x="101.6" y="56.8">3</text>
<text x="150.9" y="58">GND</text>
<text x="159.6" y="56.8">1</text>
<text x="7.1" y="103.9">555 Timer NOTES:</text>
<text x="1.8" y="108.8">C</text>
<text x="7.1" y="109">Timer running in ASTABLE mode with RA fixed and RB is gated in via</text>
<text x="7.1" y="111.5">momentary switches. This allows a single resistor to change the frequency of</text>
<text x="389.5" y="108.8">C</text>
<text x="7.1" y="114.1">t</text>
<text x="7.1" y="119.1">However, there is a shortcoming/side effect. Both RA and RB (and C) are</text>
<text x="7.8" y="114.1">he timer.</text>
<text x="106.1" y="117.6">1</text>
<text x="110.7" y="118.9">GND</text>
<text x="124.7" y="118.9">V+</text>
<text x="131.3" y="117.6">8</text>
<text x="7.1" y="121.7">part of the timer frequency, but RA and RB both are ALSO part of the duty</text>
<text x="7.1" y="124.2">cycle! However, as we have selected RA, the duty cycle is approximately</text>
<text x="105.7" y="122.7">2</text>
<text x="110.7" y="123.9">TRIG</text>
<text x="123.8" y="123.9">DIS</text>
<text x="131.3" y="122.7">7</text>
<text x="7.1" y="126.7">50% and deviates only a few percent from the lowest frequency note to</text>
<text x="7.1" y="129.3">t</text>
<text x="7.1" y="131.8">for something where you need very accurate duty cycle, etc. Point is, be</text>
<text x="7.8" y="129.3">he highest. This is acceptable for this crude design, but might not work</text>
<text x="105.7" y="127.7">3</text>
<text x="110.7" y="129">OUT</text>
<text x="122.8" y="129">THR</text>
<text x="131.3" y="127.7">6</text>
<text x="7.1" y="134.3">aware, and consider everything in your designs.</text>
<text x="105.7" y="132.8">4</text>
<text x="110.7" y="134.1">RST</text>
<text x="121.2" y="134.1">CNTR</text>
<text x="131.3" y="132.8">5</text>
<text x="7.1" y="139.4">The governing formulas for frequency and duty cycle can be found in the</text>
<text x="7.1" y="141.9">data sheet of course, but I like copying to my schematic, so I don't have to</text>
<text x="7.1" y="144.5">hunt them down. This is a good habit to get into, use TEXT to add formulas,</text>
<text x="7.1" y="147">etc. to your designs and &quot;comment&quot; or &quot;annotate&quot; as you would SOFTWARE!!!</text>
<text x="7.1" y="152.1">Given, RA, RB, and C:</text>
<text x="168.5" y="154.4" transform="rotate(-90 168.5 154.4)">1</text>
<text x="183.5" y="154.4" transform="rotate(-90 183.5 154.4)">1</text>
<text x="198.4" y="154.4" transform="rotate(-90 198.4 154.4)">1</text>
<text x="213.3" y="154.4" transform="rotate(-90 213.3 154.4)">1</text>
<text x="228.3" y="154.4" transform="rotate(-90 228.3 154.4)">1</text>
<text x="243.2" y="154.4" transform="rotate(-90 243.2 154.4)">1</text>
<text x="258.2" y="154.4" transform="rotate(-90 258.2 154.4)">1</text>
<text x="273.1" y="154.4" transform="rotate(-90 273.1 154.4)">1</text>
<text x="288.1" y="154.4" transform="rotate(-90 288.1 154.4)">1</text>
<text x="303" y="154.4" transform="rotate(-90 303 154.4)">1</text>
<text x="318" y="154.4" transform="rotate(-90 318 154.4)">1</text>
<text x="332.9" y="154.4" transform="rotate(-90 332.9 154.4)">1</text>
<text x="7.1" y="157.2">T = 0.693*(RA + 2*RB)*C</text>
<text x="7.1" y="162.2">F = 1/T = 1.44 / (RA + 2*RB)*C</text>
<text x="7.1" y="167.3">D = (RA + RB)/(RA + 2*RB)</text>
<text x="168.5" y="166.2" transform="rotate(-90 168.5 166.2)">2</text>
<text x="183.5" y="166.2" transform="rotate(-90 183.5 166.2)">2</text>
<text x="198.4" y="166.2" transform="rotate(-90 198.4 166.2)">2</text>
<text x="213.3" y="166.2" transform="rotate(-90 213.3 166.2)">2</text>
<text x="228.3" y="166.2" transform="rotate(-90 228.3 166.2)">2</text>
<text x="243.2" y="166.2" transform="rotate(-90 243.2 166.2)">2</text>
<text x="258.2" y="166.2" transform="rotate(-90 258.2 166.2)">2</text>
<text x="273.1" y="166.2" transform="rotate(-90 273.1 166.2)">2</text>
<text x="288.1" y="166.2" transform="rotate(-90 288.1 166.2)">2</text>
<text x="303" y="166.2" transform="rotate(-90 303 166.2)">2</text>
<text x="318" y="166.2" transform="rotate(-90 318 166.2)">2</text>
<text x="332.9" y="166.2" transform="rotate(-90 332.9 166.2)">2</text>
<text x="1.9" y="179.2">B</text>
<text x="389.5" y="179.2">B</text>
<text x="327.7" y="210.1">2</text>
<text x="328" y="212.7">1</text>
<text x="1.8" y="249.5">A</text>
<text x="389.5" y="249.5">A</text>
<text x="300.3" y="258">Title</text>
<text x="300.3" y="265.6">Size</text>
<text x="301.5" y="269.4">A3</text>
<text x="312.9" y="265.6">Number</text>
<text x="363.6" y="265.6">Revision</text>
<text x="300.3" y="273.2">Date:</text>
<text x="300.3" y="275.8">File:</text>
<text x="311.7" y="273.2">5/06/2024</text>
<text x="311.7" y="275.8">555_Timer_Organ_Schematic.SchDoc</text>
<text x="350.9" y="273.2">Sheet</text>
<text x="350.9" y="275.8">DrawnBy:</text>
<text x="358.7" y="273.2">of</text>
<text x="25.7" y="279.6">8</text>
<text x="74.8" y="279.6">7</text>
<text x="123.9" y="279.6">6</text>
<text x="173" y="279.6">5</text>
<text x="222" y="279.6">4</text>
<text x="271.2" y="279.6">3</text>
<text x="320.3" y="279.6">2</text>
<text x="369" y="279.6">1</text>
</g>
<g font-size="2.3" fill="#262626">
<text x="71.1" y="39">VBAT</text>
<text x="111.8" y="39">VBAT-SW</text>
<text x="195.9" y="38.5">VCC</text>
<text x="231.1" y="37.5">VCC</text>
<text x="276.5" y="68.2">GND</text>
<text x="46.5" y="74.5">GND</text>
<text x="119.9" y="79.6">GND</text>
<text x="163" y="79.6">GND</text>
<text x="170.4" y="79.6">GND</text>
<text x="183" y="79.6">GND</text>
<text x="212.4" y="80.4">GND</text>
<text x="141.1" y="97.6">VCC</text>
<text x="160.7" y="114.3">GND</text>
<text x="82.7" y="145">GND</text>
<text x="136.7" y="156.6">GND</text>
<text x="271.4" y="196.4">VCC</text>
<text x="151.6" y="205.3">GND</text>
<text x="259" y="218.5">GND</text>
<text x="271.2" y="250.2">GND</text>
</g>
<g font-size="2.3" fill="#0e0e0e">
<text x="184.2" y="41.3">TP_VCC</text>
<text x="176.4" y="47.4">2x2mm-pad</text>
<text x="260" y="44.9">LED1</text>
<text x="54" y="51.7">BT1</text>
<text x="94.5" y="51">SW1</text>
<text x="142.4" y="49.2">U1</text>
<text x="244.3" y="48.9">R1</text>
<text x="51.4" y="59.3">Keystone Electronics 1294</text>
<text x="187.8" y="57.8">C3</text>
<text x="239.4" y="54.5">330 Ohm Res</text>
<text x="260" y="55.8">GREEN</text>
<text x="94.5" y="60.1">E-Switch EG1218</text>
<text x="124.7" y="60.6">C1</text>
<text x="124.7" y="63.1">22-100uF Elec</text>
<text x="142.4" y="61.8">MCP1702-5002E/TO</text>
<text x="173.1" y="65.9">10</text>
<text x="175.1" y="61.8">C2</text>
<text x="175.4" y="65.9">uF Elec</text>
<text x="187.8" y="60.3">0.01uF cere</text>
<text x="213.6" y="66.4">TP_GND</text>
<text x="217.4" y="72.7">2x2mm-pad</text>
<text x="152.8" y="99.9">C4</text>
<text x="148.7" y="107.2">0.01uF cere</text>
<text x="109" y="115.1">U2</text>
<text x="169.8" y="123.7">R2</text>
<text x="169.8" y="126.2">1.4K</text>
<text x="109" y="137.9">LMC555CN/NOPB</text>
<text x="141.4" y="137.6">C5</text>
<text x="141.4" y="140.2">0.01uF cere</text>
<text x="169.8" y="139.4">R3</text>
<text x="169.8" y="141.9">27K</text>
<text x="184.7" y="139.4">R4</text>
<text x="184.7" y="141.9">25.5K</text>
<text x="199.7" y="139.4">R5</text>
<text x="199.7" y="141.9">24K</text>
<text x="214.6" y="139.4">R6</text>
<text x="214.6" y="141.9">22.1K</text>
<text x="229.6" y="139.4">R7</text>
<text x="229.6" y="141.9">21K</text>
<text x="244.5" y="139.4">R8</text>
<text x="244.5" y="141.9">20K</text>
<text x="259.5" y="139.4">R9</text>
<text x="259.5" y="141.9">18.7K</text>
<text x="274.4" y="139.4">R10</text>
<text x="274.4" y="141.9">17.8K</text>
<text x="289.4" y="139.4">R11</text>
<text x="289.4" y="141.9">16.5K</text>
<text x="304.3" y="139.4">R12</text>
<text x="304.3" y="141.9">16K</text>
<text x="319.3" y="139.4">R13</text>
<text x="319.3" y="141.9">15K</text>
<text x="334.2" y="139.4">R14</text>
<text x="334.2" y="141.9">14K</text>
<text x="171.8" y="158.6">SW2</text>
<text x="186.7" y="158.6">SW3</text>
<text x="201.7" y="158.6">SW4</text>
<text x="216.6" y="158.6">SW5</text>
<text x="231.6" y="158.6">SW6</text>
<text x="246.5" y="158.6">SW7</text>
<text x="261.5" y="158.6">SW8</text>
<text x="276.4" y="158.6">SW9</text>
<text x="291.4" y="158.6">SW10</text>
<text x="306.3" y="158.6">SW11</text>
<text x="321.3" y="158.6">SW12</text>
<text x="336.2" y="158.6">SW13</text>
<text x="156.3" y="191.4">C6</text>
<text x="156.3" y="193.9">0.1uF mono</text>
<text x="243.2" y="207.8">100-220uF Elec</text>
<text x="263.8" y="206.3">C8</text>
<text x="330.7" y="207.3">SPK1</text>
<text x="274.4" y="212.9">R15</text>
<text x="274.4" y="215.4">10k</text>
<text x="294.4" y="211.1">D1</text>
<text x="294.4" y="213.7">Kickback Diode</text>
<text x="204" y="218.2">TP_SGN</text>
<text x="330.7" y="218">TSW-102-22-L-S-RA</text>
<text x="207.8" y="224.6">2x2mm-pad</text>
<text x="252.9" y="222.8">C7</text>
<text x="292.4" y="224.8">Q1</text>
<text x="292.4" y="227.4">2N3904</text>
<text x="252.9" y="229.9">100uF Elec</text>
<text x="274.4" y="231.7">R16</text>
<text x="274.4" y="234.2">1k</text>
</g>
</svg>
